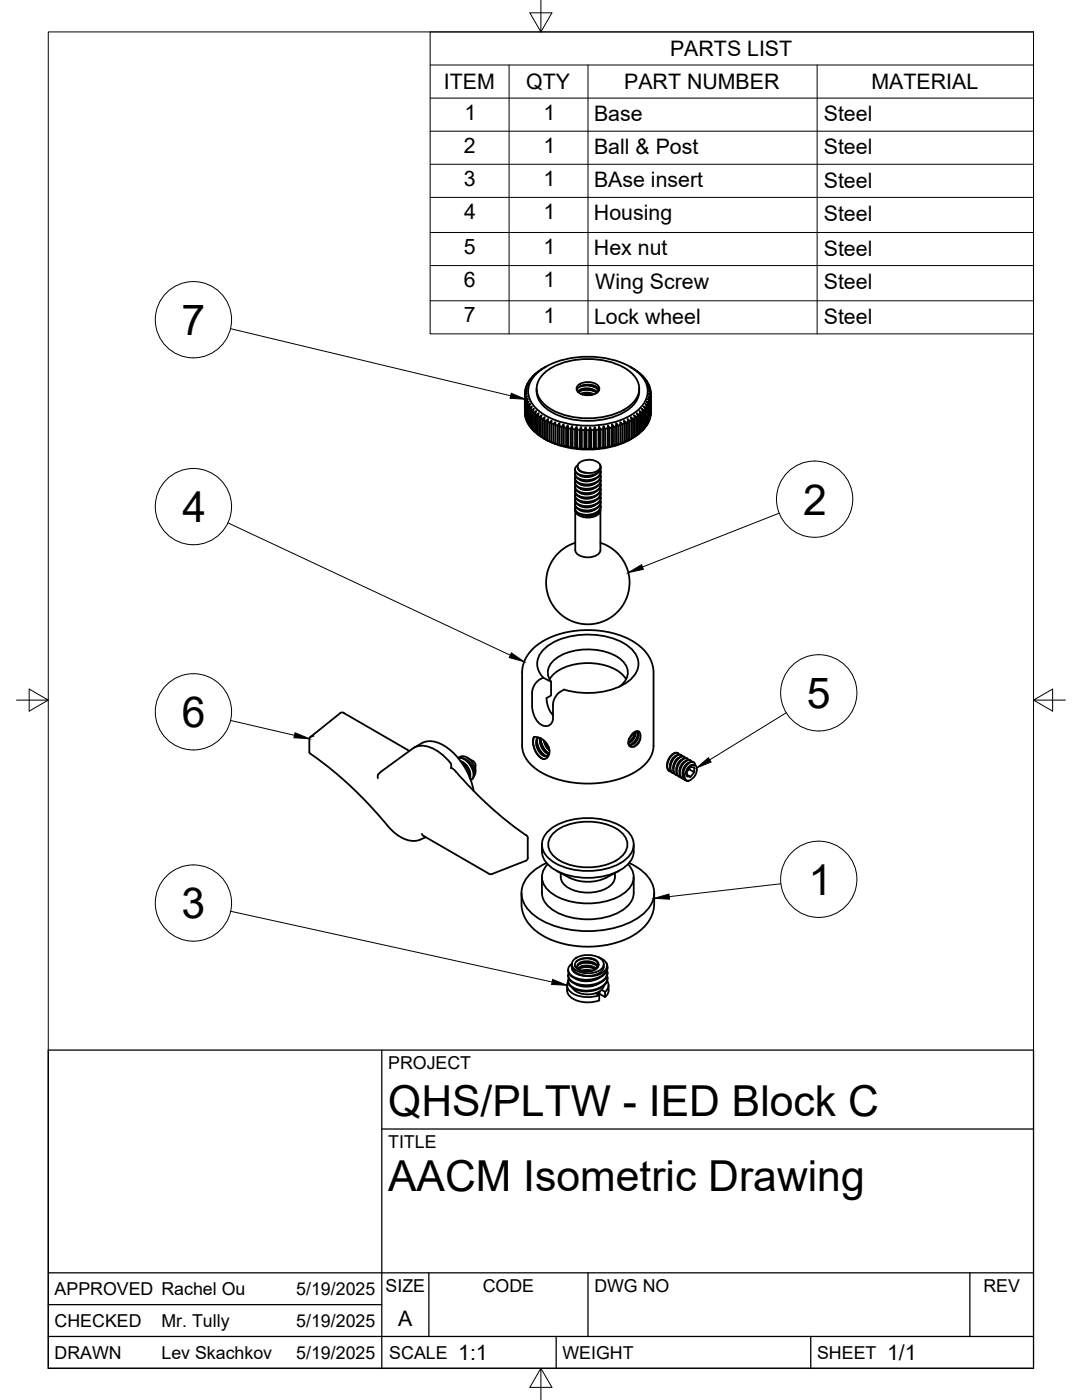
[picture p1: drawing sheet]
<svg xmlns="http://www.w3.org/2000/svg" width="216mm" height="279mm" viewBox="0 0 216 279" stroke-linecap="round" stroke-linejoin="round" font-family="sans-serif">
<!-- layer: Visible -->
<g fill="none" stroke="#000" stroke-width=".36">
<path d="M104.7 78.6l.1 4.4M104.8 78.2l.3-.2-.4 .5M104.8 78.2v.2M104.8 78.5v.2M104.8 79.3l.4-.2-.4 .4M104.8 79.3v3.8M104.8 79.3v-.3l.3-.5-.4 .2 .1 3.8M104.8 77.7l.4-.2-.4 .4v.3M104.8 79.5l.1 4M104.8 77.7v.2M104.9 79.5v.3M104.9 77.4v.3"/>
<path d="M105 77.1l.3-.1-.4 .4M105 77.1v.2M105.2 76.8v-.2l.3-.1-.5 .6M105.4 76.3l-.2 .3M105.5 76.2l.3-.2-.4 .3M105.9 75.7l.2-.2-.6 .6M106.3 75.2l.2-.2-.6 .6M106.8 74.6l.2-.1-.7 .6M106.8 74.6v.1M106.9 74.7a15.2 15.2 0 0 1 11.1-3.5 14.7 14.7 0 0 1 9.7 3.5 4.5 4.5 0 0 1 0 6.8 15.2 15.2 0 0 1-11.1 3.5 14.7 14.7 0 0 1-9.7-3.5 4.5 4.5 0 0 1 0-6.8zM107.1 77.6v.5M107.1 74.4l-.3 .2"/>
<path d="M107.1 78.1a5.1 5.1 0 0 0 3 4.2 15.7 15.7 0 0 0 15.3-.6 4.8 4.8 0 0 0 2.2-3.6M107.3 74.2l.2-.1-.4 .3M107.3 74.2h.1M107.9 73.8l.2-.1-.8 .5M107.9 73.8h.1M108.3 73.6l-.4 .2M108.3 74.8a13.2 13.2 0 0 1 10.3-3.1 12.3 12.3 0 0 1 7.7 3.1 4 4 0 0 1-.8 6.3 15.3 15.3 0 0 1-16.4 0 4 4 0 0 1-.8-6.3zM108.9 73.2l-.6 .4M115.1 77.8a2.87 2.87 0 0 1 4.4 0M115.3 78.2l.6-.5 1.1-.2 1.3 .2 .9 .6M115.3 76.9a3.1 3.1 0 0 1 4.2 .3 1.15 1.15 0 0 1-1.1 1.5 3 3 0 0 1-3.3-.8v-.7zM115.4 78.3l.8-.5 1.1-.1 1 .2 .8 .5"/>
<path d="M115.6 77.2l1.3-.3 1.7 .3M115.7 78l1.6-.2 1.3 .3M115.8 78.6l1.4-.3 1.3 .4M116 77l.9-.1 1.2 .1 1 .5 .3 .6M116.2 78.7l1.1-.1 .9 .2M116.3 78.7l1.8 .1M117.1 76.8a2.05 2.05 0 0 1 2.3 1.2M125.7 73.2l.6 .4M126.4 73.6l.3 .2M126.7 73.8l-.2-.1 .5 .3M127 74l.3 .2M127.3 74.2l-.2-.1 .4 .3"/>
<path d="M127.5 77.6v.5M127.6 74.4l.2 .2M127.8 74.7l-.2-.2 .7 .6M128.3 75.2l-.2-.2 .6 .6M128.7 75.7l-.2-.2 .6 .6M129.1 76.2l-.3-.2 .4 .3M129.2 76.3l.2 .3M129.4 76.8v-.2l-.3-.1 .5 .6M129.5 78l.3 .2 .1 .3zM129.6 77.1l-.3-.1 .4 .4M129.6 77.1v.2M129.7 77.4l.1 .3"/>
<path d="M129.8 77.7l-.4-.2 .4 .4 .1 .3M129.8 79.5l-.1 4M129.8 77.7v.2M129.8 79.5l-.1 .3M129.8 79.3l-.4-.2 .4 .4M129.8 79.3v3.7M129.9 78.7l-.4-.2 .4 .5-.1 .3M129.9 78.6l-.1 4.4M129.9 78.5v.2M104.8 82.3v.1M105 80.1l.3-.5-.4 .2 .1 3.8M105 80.1v3.7"/>
<path d="M105 80.1l.1 .3M105 83.8l.1 .3M105.1 80.3l.4-.2-.3 .5v3.7M105.1 80.3v3.8l.1 .1M105.2 80.6l.2 .3M105.2 84.3l.2 .3M105.5 84.7l-.1-.1v-3.7l.4-.3-.3 .5v3.7M105.5 81.1l.2 .3M105.5 84.8l.2 .3M105.7 81.4l.4-.3-.2 .5v3.7M105.7 81.4v3.7l.2 .1M105.9 81.6l.2 .3"/>
<path d="M105.9 85.3l.2 .3M106.1 81.9l.4-.3-.2 .5M106.1 81.9v3.7l.2 .1M106.3 82.1v3.7M106.3 82.1l.3 .3M106.3 85.8l.3 .3M106.6 82.4l.4-.4-.2 .6M106.6 82.4v3.7l.5 .4M106.8 82.6v3.7M106.8 82.6l.3 .2M107.3 83l.2-.5-.4 .3v3.7l.2 .2M107.3 83v3.7"/>
<path d="M107.3 83l.4 .2M107.3 86.7l.4 .2M107.9 87.1l-.3-.1v-3.8l.5-.3-.2 .5v3.7l.4 .2M107.9 83.4l.4 .2M108.6 83.8l.1-.6-.4 .4v3.8l.4 .2M108.6 87.5l.1 .1M108.6 83.8v3.7M108.6 83.8l.4 .2M108.6 87.5l.4 .2M108.7 87.6l.2 .1M108.9 87.7a18.6 18.6 0 0 0 16.9 0M108.9 84l.4-.4v.6"/>
<path d="M108.9 84v3.7l.4 .2M109.3 84.2v3.7M109.3 84.2l.4 .2M109.3 87.9l.4 .2M110 84.5l.4 .2M110 88.2l.4 .2M110.1 83.9v4.4l-.4-.2v-3.7zM110.6 84.5l.2-.3v4.4l-.4-.2v-3.7zM110.8 84.8l.5 .2M110.8 88.5l.5 .2M111.2 85l.4-.5v.6M111.2 85v3.7l.4 .2"/>
<path d="M111.6 84.5v4.3M111.6 85.1v3.7M111.6 85.1l.5 .1M111.6 88.8l.5 .1M112.1 85.2l.3-.5 .1 .6M112.1 85.2v3.7l.3 .2M112.4 84.7l.1 4.3M112.5 85.3v3.7M112.5 85.3l.5 .1M112.5 89l.5 .1M112.9 85.4v3.7l.4 .2M113.3 84.9v4.4v-4.4l-.4 .5"/>
<path d="M113.4 85.5l.5 .1M113.4 89.2l.5 .1M114.2 85.1v4.3l.1-.1-.1-4.2-.4 .5v3.7l.4 .1M114.3 85.6l.5 .1M114.3 89.3l.5 .1M115 85.2v4.3h.2v-3.8M115.2 85.7l-.2-.5-.3 .5v3.7l.3 .1M115.2 85.7l.5 .1M115.2 89.5h.5M115.3 92.9l-.5 .5 .1 .7 .7 .6 1.2 .3 1.1-.1 1.1-.4 .7-.7 .2-.6-.1-.4v.5l-.5 .6-.7 .4-.9 .1-1.7-.2-.6-.4-.1-.5M115.3 93.3a1.68 1.68 0 0 0 1.8 1.1M115.7 85.8v3.7l.2 .1"/>
<path d="M115.9 85.3v4.3l.2-.1v-3.7l-.2-.5-.2 .5M116.1 85.8h.5M116.1 89.5h.5M116.6 85.9v3.7l.2 .1M116.8 85.3v4.4l.3-.1v-3.7l-.3-.6-.2 .6M117.1 85.9h.5M117.1 89.6h.5M117.8 85.3v4.4l.2-.1v-3.7l-.2-.6-.3 .6v3.7l.3 .1M118 91.8h-1.2l-.9 .4-.6 .6v.5M118 91.8l.5 .1a2.04 2.04 0 0 1 1.3 .9M118.5 85.8h-.5M118.5 89.5h-.5"/>
<path d="M118.7 85.3v4.3l.2-.1M118.7 99.9l-.7 .4-.8 .1-1-.1-.6-.3M118.7 98.2l-.5 .3-.9 .2-1.1-.1-.6-.3M118.7 97.3l-.6 .4-.8 .1-.9-.1-.8-.3M118.7 96.5l-.6 .3-.8 .1h-1.1l-.6-.4M118.7 95.6l-.8 .4-.8 .1-.9-.1-.6-.3M118.7 94.7l-.7 .4-.8 .1-1-.1-.6-.3M118.8 99.1l-.8 .3-.8 .1-1-.1-.6-.3M118.9 85.8l-.2-.5-.2 .5v3.7l.2 .1M118.9 85.8v3.7M119.4 85.7v3.8h.1M119.4 85.7l-.5 .1"/>
<path d="M119.4 89.5h-.5M119.5 85.2v4.3l.3-.1v-3.7l-.3-.5-.1 .5M119.8 93.7v.8l-.4 .6-.8 .4-1.3 .3h-1l-1-.4-.5-.6v-.6M119.8 94.6v.8l-.4 .5-.8 .5-1.1 .3-1.3-.1-.9-.3-.5-.6v-.7M119.8 95.5v.8l-.5 .5-.7 .5-1.1 .2h-1.3l-.9-.4-.5-.6v-.6M119.8 96.4v.5l-.4 .8-.8 .4-1.2 .3-1.2-.1-1-.4-.4-.5v-.6M119.8 97.2v.7l-.5 .7-.8 .4-1.2 .3-.9-.1-1.1-.4-.5-.5v-.7M119.8 98.1v.6l-.4 .7-.7 .4-1.4 .3h-1.1l-.9-.4-.5-.5v-.7M119.8 98.9v.8l-.4 .6-.8 .4-1.3 .3-1-.1-1-.3-.5-.6v-.6M119.8 99.8v.7l-.4 .6-.8 .5-1.1 .3-1.3-.1-.9-.3-.5-.7v-.6M119.9 99.3a2.27 2.27 0 0 1-2.6 1.8l-1.7-.2a1.2 1.2 0 0 1-.9-1.2M119.9 98.4a2.27 2.27 0 0 1-2.6 1.9l-1.4-.2a1.36 1.36 0 0 1-1.2-1.2"/>
<path d="M119.9 97.6a2.25 2.25 0 0 1-2.5 1.8l-1.5-.2a1.26 1.26 0 0 1-1.2-1.2M119.9 96.7a2.37 2.37 0 0 1-2.7 1.9l-1.3-.2a1.3 1.3 0 0 1-1.2-1.3M119.9 95.8a2.37 2.37 0 0 1-2.7 1.9l-1.5-.3a1.22 1.22 0 0 1-1-1.1M119.9 95a2.21 2.21 0 0 1-2.5 1.8l-1.6-.2a1.27 1.27 0 0 1-1.1-1.2M119.9 94.1a2.27 2.27 0 0 1-2.6 1.8l-1.6-.2a1.27 1.27 0 0 1-1-1.1M119.9 93.2a2.27 2.27 0 0 1-2.6 1.9l-1.2-.1a1.47 1.47 0 0 1-1.4-1.3M120.4 85.6l-.5 .1M120.4 89.3l-.5 .1M120.4 85.1v4.3l.4-.1M120.8 89.3v-3.7l-.4-.5-.1 .5v3.7l.1 .1M121.3 85.5l-.5 .1M121.3 89.2l-.5 .1"/>
<path d="M121.3 84.9v4.4l.3-.2M121.6 85.4l-.3-.5v4.4M121.6 85.4v3.7M122.1 85.3l.1 3.8M122.1 85.3l-.4 .1M122.1 89l-.4 .1M122.2 84.7v4.4l.3-.2v-3.7l-.3-.5-.1 .6M123 85.1v3.8M123 84.5v4.4l.4-.2M123 85.1l-.5 .1M123 88.8l-.5 .1M123.4 85l-.4-.5v.6"/>
<path d="M123.4 85v3.7M123.8 84.8l-.4 .2M123.8 88.5l-.4 .2M124.2 84.7l-.4-.5v4.4l.4-.2M124.2 84.7v3.7M124.5 83.9l.4 .5v3.7l-.4 .2zM124.6 84.5l-.4 .2M124.6 88.2l-.4 .2M125.2 83.6l.4 .4v3.7l-.4 .3zM125.3 84.2l-.3 .2M125.3 87.9l-.3 .2M125.9 83.2l.4 .4v3.8l-.4 .2 .1-.1v-3.7z"/>
<path d="M125.9 87.6l-.2 .1M126 83.8l-.3 .2M126 87.5l-.3 .2M126.7 87.1l.3-.1v-3.8l-.5-.3 .2 .5v3.7M126.7 83.4l-.3 .2M126.7 87.1l-.3 .2M127.1 82.5l.4 .3v3.7l-.2 .2v-3.7zM127.3 83l-.3 .2M127.3 86.7l-.3 .2M127.8 82.6l-.2 .2M127.8 86.3l-.2 .2M128 82.4l-.4-.4 .2 .6v3.7"/>
<path d="M128 82.4v3.7M128 86.1l-.2 .1M128.3 82.1v3.7M128.3 82.1l-.2 .3M128.3 85.8l-.2 .3M128.5 81.9l-.4-.3 .2 .5M128.5 81.9v3.7M128.5 85.6l-.2 .1M128.7 81.6l-.2 .3M128.7 85.3l-.2 .3M128.9 81.4l-.4-.3 .2 .5v3.7M128.9 81.4v3.7"/>
<path d="M128.9 85.1l-.2 .1M129.1 84.7l.1-.1v-3.7l-.4-.3 .3 .5v3.7M129.1 84.8l-.2 .3M129.1 81.1l-.2 .3M129.4 84.3l-.2 .3M129.4 80.6l-.2 .3M129.5 80.3l-.4-.2 .3 .5v3.7M129.5 80.3v3.8M129.5 84.1l-.1 .1M129.6 80.1l-.3-.5 .4 .2-.1 3.8M129.6 80.1v3.7M129.6 83.8l-.1 .3"/>
<path d="M129.6 80.1l-.1 .3M129.8 83v.1M129.9 82.5h-.1M129.9 82.3v.1M114.8 108.3l-2.1 1-1.9 1.7-1.1 1.9-.4 1.1-.3 1.3a8.3 8.3 0 0 0 6.8 9.1 8.3 8.3 0 0 0 9.6-6.1 8.3 8.3 0 0 0-5.6-10M116 102.7l1.1 .3M118.7 102.5l-.9 .4-.7 .1M118.7 101.7l-1.2 .4-1.3-.1-.6-.3M118.7 100.8l-.7 .4-.9 .1-1-.1-.5-.3M119.8 101.6v.1M119.8 101.7a1.66 1.66 0 0 1-1.6 1.5 3.1 3.1 0 0 1-3.3-1l-.1-.3v7.9a2.22 2.22 0 0 0 2.5 1.4 2.21 2.21 0 0 0 2.5-1.4v-7.9M119.8 101.7a2.23 2.23 0 0 1-2.7 1.3"/>
<path d="M119.8 100.7v.8l-.5 .5-.7 .5-1.1 .2h-1.3l-.9-.4-.5-.6v-.6M119.9 101a2.37 2.37 0 0 1-2.7 1.9l-1.5-.3a1.22 1.22 0 0 1-1-1.1M119.9 100.2a2.21 2.21 0 0 1-2.5 1.8l-1.6-.2a1.27 1.27 0 0 1-1.1-1.2M106.4 129.4a16.5 16.5 0 0 1 11.8-3.6h.9a13.8 13.8 0 0 1 9.9 4.5l.9 1.5 .5 1.9v15.1a6.3 6.3 0 0 1-3.3 5 20.2 20.2 0 0 1-19.6 0 6.3 6.3 0 0 1-3.3-5v-15.3l.6-2 .8-1.2zM108.4 135.2a3.8 3.8 0 0 1 .2-5.7 14.2 14.2 0 0 1 11.7-2.6 9.1 9.1 0 0 1 6.8 4 3.9 3.9 0 0 1-1.7 5 15.4 15.4 0 0 1-12.9 1.7l-1.3 .9-.7 1.3-.2 .6v2.9a1.56 1.56 0 0 1-1.1 1.6 1.56 1.56 0 0 1-1.8-.7l-.7-1-.4-1.3-.1-3.8 .3-1.1 .5-.8 1.4-1 1.6 .8v2.8l-.9 .6 .3 1.8 .5 1 .4 .5M109.7 135.6a7.6 7.6 0 0 1 5.6-3.1 11.2 11.2 0 0 1 8.8 2l.8 1.1M110 136a3.1 3.1 0 0 1 1.1-4.7 12 12 0 0 1 12.9 .4 3.2 3.2 0 0 1-.4 5.3M62.5 146.9a.77 .77 0 0 0-.8 .5v2.7l.1 .3 3.9 2.8 4.2 3.6 3.5 3.6 5.1 5.7 1.7 1.1 1.8 .6 1.4-.1 1.5-.6M67.9 142.3l-6 4.8M67.9 142.3l.2-.1 .5 .1 13.1 7.6M75.4 155.3v-.2a1.07 1.07 0 0 1 .7-1.1l6.2-4.6a4 4 0 0 1 4.4 .1 11.2 11.2 0 0 1 3.2 2.8l.1 1h.2l.6 .6 5.3 5.5 4.2 3.8 4.7 3.5M84.1 148.3l-1.5 .9"/>
<path d="M84.2 148.3a5 5 0 0 1 5.3 1.1 14.2 14.2 0 0 1 5 8.4M91.4 151.2a2.97 2.97 0 0 1 3 2.3l.2 .7a1.22 1.22 0 0 1-.6 1.4M91.4 151.3h.4a3.4 3.4 0 0 1 2.5 4.1l-.4 .3M91.6 151.2a1.85 1.85 0 0 1 2.5 .9l.7 1.3a1.43 1.43 0 0 1-.2 1.4M91.8 151.8l.8 .5 .8 1 .4 1.2v.9M92 152l.9 .8 .5 .9 .3 1.5M92.2 152l.6 .4 .6 .8 .3 .6 .1 .9M92.9 151.6l.7 .5 .5 .6 .4 .9 .1 .7M93.2 151.2l1.2 .7M94.4 151.9l.5 .6v1.5M106.5 147.2l.5-.1 .9 .2 .6 .4 .8 1 .4 1.3-.3 .9-.4 .5-.3 .1-.6-.1-.7-.5-.5-.8-.5-1.6-.1-.7zM106.6 147.1l-.2 .4v.8l.3 1.2 .8 1.3 1 .7"/>
<path d="M107.1 148.1l.7 1.6 .8 1M107.3 147.2a2.76 2.76 0 0 0 1.7 3.8l.3-.1 .2-.4-.7-.3-.7-.9-.4-1.2 .1-.8M107.4 147.2l-.3 .9 .2 1 .4 .6 .9 1 .7 .1M107.9 147.6l.4 1.3 1.1 1.4M107.9 147.3v.8l.5 1.2 .5 .7 .7 .4M108.5 147.7l.4 1.1 .7 1M108.8 148l.8 1.4M108.9 148.2l.6 1M126 146.7l.6-.6 .6-.2a1.02 1.02 0 0 1 .6 1.4v.1M126 146.7a.81 .81 0 0 1 .6-.6 .81 .81 0 0 1 .8 .2v.9l-.5 .8a1.63 1.63 0 0 1-1.4 .8M126 146.7l-.6 1.1v.8l.3 .3 .3 .2 .5-.1 .4-.2a1.92 1.92 0 0 0 .9-1.4M126.1 146.6l-.6 .9"/>
<path d="M126.7 146.2l-.5 1.1-.7 .8M126.7 146.1l-.3 1.1-1 1M126.8 146.1v.5l-.3 .8-.6 .7-.5 .3M127.1 146.1l.2 .7-.4 .9-.7 .7-.7 .3M127.3 146.6l-.4 .9-.8 1M127.8 147.4l-.6 1-.7 .6M134.8 150.9l-.8 .8-.3 1.2M135.3 150.3l-.3-.1-.5 .1-.7 .6-.6 1.1-.1 1a1.04 1.04 0 0 0 .5 .9M135.4 151.2l-.5 .4-.3 .6-.3 1M135.5 150.6a1.01 1.01 0 0 0-1.6 .4l-.6 1.1a1.31 1.31 0 0 0 .6 1.9M135.9 150.7a1.67 1.67 0 0 0-2 1.3l-.2 1.4 .2 .6 .4 .3M136 151.6l-.8 .9-.2 1.1"/>
<path d="M136.1 150.9a.9 .9 0 0 0-1.5 .3l-.5 .7-.2 .7a1.27 1.27 0 0 0 .7 1.8M136.6 151a1.7 1.7 0 0 0-2 1.4l-.3 1.4 .2 .5 .4 .3M136.7 152l-.6 .4-.3 .5-.2 1M136.8 151.3a1.01 1.01 0 0 0-1.7 .4l-.6 1.2a1.31 1.31 0 0 0 .7 1.8M137 153.7a1.61 1.61 0 0 1 1.4-1h.1a1.04 1.04 0 0 1 .4 1.6l-.2 .4M137.1 154.6l.7 .4M137.2 151.4a1.69 1.69 0 0 0-2 1.4l-.3 1.3a1.01 1.01 0 0 0 .6 .9M137.3 152.3l-.4 .3-.4 .6-.3 1.1M137.4 151.6a.96 .96 0 0 0-1.6 .4l-.4 .5-.3 .9a1.25 1.25 0 0 0 .7 1.7M137.5 153.5l1 .6-.7 .9h-.7v-1l.7-.9h.7v1M137.8 151.8l-.4-.2-.6 .2-.6 .6-.4 .8-.2 1.3 .2 .6 .3 .3M138 152a1.01 1.01 0 0 0-1.6 .4l-.6 1.2a1.31 1.31 0 0 0 .6 1.9"/>
<path d="M138.4 152.7l-.4-.1-.4 .2-.9 1.5a.99 .99 0 0 0 .7 1.5h-.6l-.4-.5-.1-.9 .2-.9 .5-.8 .8-.6 .7 .1 .3 .6M138.4 152.1l-.5-.1-.7 .4-.8 1.2-.2 .6v.8l.2 .4 .4 .3M138.7 154.7a2.4 2.4 0 0 1-1.3 1.1M84.2 166.4l.3 .4 13.1 7.6 .4 .1 7.1-2.9 .2-.4v-3.9l-.3-.6M104.1 178.2v2.4l.2 1.5 .9 1.9 1 1.1a16.7 16.7 0 0 0 12.6 3.8 14.3 14.3 0 0 0 10.3-4.5l.7-1.2 .5-1.3 .2-1.4v-2.3M108.1 175v3.2a4.8 4.8 0 0 0 3.2 4 14.3 14.3 0 0 0 12.9-.5 4.5 4.5 0 0 0 2.2-3.5v-3.2M108.1 168.6a4.8 4.8 0 0 0 3.2 5.3 14.3 14.3 0 0 0 12.9-.5 4.5 4.5 0 0 0 2.2-4.8M109 172.2a8.1 8.1 0 0 0-4.9 5.1 6 6 0 0 0 3.5 6.1 20.5 20.5 0 0 0 19.4 0 6 6 0 0 0 3.4-6.1 7.6 7.6 0 0 0-4.8-5.1M109.2 166a11.8 11.8 0 0 1 9.3-2.7 9.8 9.8 0 0 1 7.4 3.4 3.5 3.5 0 0 1-1.2 5 13.7 13.7 0 0 1-14.8 0 3.6 3.6 0 0 1-.7-5.7zM109.3 172.5a3.5 3.5 0 0 0 .4 5.5 13.6 13.6 0 0 0 15.2 0 3.5 3.5 0 0 0 .4-5.5M110.2 166.5a10.3 10.3 0 0 1 8.7-2.4 8.1 8.1 0 0 1 5.9 3.1 3.1 3.1 0 0 1-1.1 4 11.8 11.8 0 0 1-12.8 0 3.1 3.1 0 0 1-.7-4.7zM111.1 173.8l2.5 1.4"/>
<path d="M111.9 175a3.3 3.3 0 0 0 2.7 2.7 8 8 0 0 0 7.4-1.1l.6-1 .1-.6M111.9 174.2v.8M113.6 175.2a8.5 8.5 0 0 0 7.4 0M122.7 174.2v.8M123.5 173.8l-2.6 1.4M113.2 197.7a2.6 2.6 0 0 0 2.1 2.1l1.9 .2h1.2l1.2-.3M113.2 196.6v1.1M113.4 195.7l.1 .6 .3 .5M113.4 195.9a1.9 1.9 0 0 0 1.4 2.6 6.7 6.7 0 0 0 4.8 .1M114.1 192.9a2.43 2.43 0 0 0 2.5 1.8 3.8 3.8 0 0 0 3.8-1.4l.1-.4M114.1 192.4v.5M114.6 191.5a4.4 4.4 0 0 1 5.7 .3 1.56 1.56 0 0 1-1.3 2.2 4.3 4.3 0 0 1-4.7-1 1.19 1.19 0 0 1 .3-1.5z"/>
<path d="M115.2 193l.5-.6 1-.3 1.5 .2 1.1 .7M115.3 193.3l.7-.5 1-.1 1 .1 1 .5M115.5 193.4l.5-.3 .8-.2 1 .1 1 .4M115.6 192.4l1.7-.2 1.4 .3M115.6 193.3l1.7-.3 1.4 .3M116 193.7l.8-.2 1.3 .2M116.5 193.8h1.1M117.1 191.2a1.86 1.86 0 0 1 2.3 1.3M118.7 191.6l-1.2-.3h-.9l-.7 .2-.9 .4M118.9 198.2l.7 .4v1.1M119.3 191l1.2 .7 .5 .6M119.3 198.1h.1"/>
<path d="M119.4 192.5l-.1 .5-.3 .4a3.4 3.4 0 0 1-2.4 .5 2.08 2.08 0 0 1-1.9-1.2 2.03 2.03 0 0 1 2.1-1.5l1.2 .1 .7 .3 .4 .4 .3 .5M119.4 192.5l-.2 .5-.4 .4-1.2 .4h-1.1l-1.1-.4a.81 .81 0 0 1-.1-.9 .81 .81 0 0 1 .7-.5l.7-.2 1.4 .2 .7 .3 .5 .5M119.4 195.2l-.9 .4-1.2 .2-1.4-.1-1.1-.4M119.4 196.3l-.8 .4-1.2 .2-1.5-.1-1.1-.4M120 197.5l.7 .5v1l-1.4-.9h.4l-.1-.2M120.5 192.4v.5M120.5 196.7a2.83 2.83 0 0 1-3 1.8 3.7 3.7 0 0 1-3.3-1.3M121 192.3l.2 .9-.2 .5-.4 .7-1.1 .6-1.7 .5-2-.1-1.6-.6-.5-.5-.3-.5 .1-.8 .6-.7-.1 .6a2.61 2.61 0 0 0 2.8 1.8M121 192.3l.1 .6-.3 .8-1.3 .8-1.5 .3-2.5-.3a1.68 1.68 0 0 1-1.4-1.4M121.1 193.6v1l-.6 .9-1.3 .7-1.6 .4-1.8-.1-1.5-.6-.8-.8-.1-.5 .1-.4M121.1 194.7v1l-.6 .9-1.3 .7-1.6 .4-1.8-.1-1.5-.6-.8-.7-.1-.4 .1-.7M121.1 195.8a1.55 1.55 0 0 1-.4 2.1"/>
<path d="M121.2 195.2a2.88 2.88 0 0 1-2.6 2.5l-1.5 .2-1.4-.2a3.4 3.4 0 0 1-1.9-.9M121.2 194.1l-.2 .9-.9 .9-1 .5-1.6 .4-1.5-.1-1.6-.5-.7-.6-.3-.5v-.5M121.2 193l-.2 1-.7 .7-1.2 .6-1.6 .4-1.5-.1-1.6-.5-.9-.8-.1-.8M121.4 197.7a1.77 1.77 0 0 1-.7 1.3M121.4 196.6v1.1"/>
</g>
<circle cx="138.4" cy="152.7" r=".18" fill="#000"/>
<!-- layer: Border -->
<path d="M9.6 6.4h196.6v266.7h-196.6zM107.9 0v6.4l-2.2-3.8h4.4l-2.2 3.8M3.3 139.7h6.3l-3.8-2.2v4.4l3.8-2.2M206.2 139.7l3.8 2.2v-4.4l-3.8 2.2h6.4M107.9 273.1l2.2 3.8h-4.4l2.2-3.8v6.3" fill="none" stroke="#000" stroke-width=".2"/>
<!-- layer: Titleblock -->
<path d="M9.6 209.6h196.6v63.5h-196.6zM76.2 209.6v63.5M76.2 225.3h130M9.6 254h196.6M85.6 254v12.7M117.3 254v12.7M193.5 254v12.7M9.6 266.7h196.6M9.6 260.4h66.6M111 266.7v6.4M161.8 266.7v6.4" fill="none" stroke="#000" stroke-width=".25"/>
<!-- layer: Parts Lists -->
<path d="M85.8 6.4h120.4v60.2h-120.4zM85.8 13h120.4M85.8 19.6h120.4M101.6 13v53.6M117.3 13v53.6M163 13v53.6M85.8 26.2h120.4M85.8 32.8h120.4M85.8 39.4h120.4M85.8 46.4h120.4M85.8 53h120.4M85.8 60h120.4" fill="none" stroke="#000" stroke-width=".2"/>
<!-- layer: Balloons -->
<g fill="none" stroke="#000" stroke-width=".2">
<circle cx="38.6" cy="63.8" r="7.6"/>
<circle cx="162.5" cy="99.6" r="7.6"/>
<circle cx="38.6" cy="101.1" r="7.6"/>
<circle cx="163.4" cy="138.3" r="7.6"/>
<circle cx="38.6" cy="142.1" r="7.6"/>
<circle cx="163.4" cy="175.5" r="7.6"/>
<circle cx="38.6" cy="180.2" r="7.6"/>
</g>
<!-- layer: 0 -->
<path d="M102 78.5l2.9 1.2-3.1-.2zM125.4 114.3l2.6-1.6 .4 .9zM102 130.3l2.6 1.8-3-.9zM58.9 146.2l2.8 1.2-3-.2zM139 153.2l2.4-2 .5 .9zM130.5 179.3l3-.9 .1 1.1zM110.3 195.5l2.9 1.1-3.1-.1z" fill="#000" stroke="#000" stroke-width=".2"/>
<path d="M46 65.6l55.9 13.4M45.5 104.4l56.3 26.4M155.4 102.4l-27.2 10.8M46 143.8l12.8 2.9M156.9 142.3l-15.3 9.3M155.8 176.4l-22.3 2.5M46 181.9l64.2 14.1" fill="none" stroke="#000" stroke-width=".2"/>
<g font-size="8.5">
<text x="36.2" y="66.9">7</text>
<text x="36.4" y="104.2">4</text>
<text x="160.3" y="102.7">2</text>
<text x="161" y="141.3">5</text>
<text x="36.3" y="145.1">6</text>
<text x="161.3" y="178.6">1</text>
<text x="36.2" y="183.2">3</text>
<text x="77.4" y="222.8">QHS/PLTW - IED Block C</text>
<text x="77.4" y="237.8">AACM Isometric Drawing</text>
</g>
<g font-size="4.3">
<text x="133.7" y="11.2">PARTS LIST</text>
<text x="88.6" y="17.8">ITEM</text>
<text x="105" y="17.7">QTY</text>
<text x="124.5" y="17.8">PART NUMBER</text>
<text x="173.9" y="17.8">MATERIAL</text>
<text x="92.7" y="23.9">1</text>
<text x="108.4" y="23.9">1</text>
<text x="118.5" y="24.2">Base</text>
<text x="164.4" y="24.2">Steel</text>
<text x="92.6" y="30.5">2</text>
<text x="108.4" y="30.5">1</text>
<text x="118.5" y="30.8">Ball &amp; Post</text>
<text x="164.4" y="30.8">Steel</text>
<text x="92.5" y="37.1">3</text>
<text x="108.4" y="37.1">1</text>
<text x="118.5" y="37.4">BAse insert</text>
<text x="164.4" y="37.4">Steel</text>
<text x="92.6" y="43.7">4</text>
<text x="108.4" y="43.7">1</text>
<text x="118.5" y="44">Housing</text>
<text x="164.4" y="44">Steel</text>
<text x="92.5" y="50.7">5</text>
<text x="108.4" y="50.7">1</text>
<text x="118.5" y="51">Hex nut</text>
<text x="164.4" y="51">Steel</text>
<text x="92.5" y="57.3">6</text>
<text x="108.4" y="57.3">1</text>
<text x="118.8" y="57.6">Wing Screw</text>
<text x="164.4" y="57.6">Steel</text>
<text x="92.5" y="64.3">7</text>
<text x="108.4" y="64.4">1</text>
<text x="118.5" y="64.6">Lock wheel</text>
<text x="164.4" y="64.7">Steel</text>
<text x="79.5" y="264.5">A</text>
<text x="91.4" y="271.4">1:1</text>
<text x="177" y="271.4">1/1</text>
</g>
<g font-size="3.5">
<text x="77.4" y="213.4">PROJECT</text>
<text x="77.4" y="229.1">TITLE</text>
<text x="76.9" y="257.8">SIZE</text>
<text x="96.3" y="257.8">CODE</text>
<text x="118.6" y="257.8">DWG NO</text>
<text x="196.2" y="257.8">REV</text>
<text x="10.9" y="258.5">APPROVED Rachel Ou</text>
<text x="59.1" y="258.5">5/19/2025</text>
<text x="10.9" y="264.8">CHECKED</text>
<text x="32.2" y="264.8">Mr. Tully</text>
<text x="59.1" y="264.8">5/19/2025</text>
<text x="10.9" y="271.2">DRAWN</text>
<text x="32.2" y="271.2">Lev Skachkov</text>
<text x="59.1" y="271.2">5/19/2025</text>
<text x="77.7" y="271.2">SCALE</text>
<text x="112.2" y="271.2">WEIGHT</text>
<text x="163" y="271.2">SHEET</text>
</g>
</svg>
